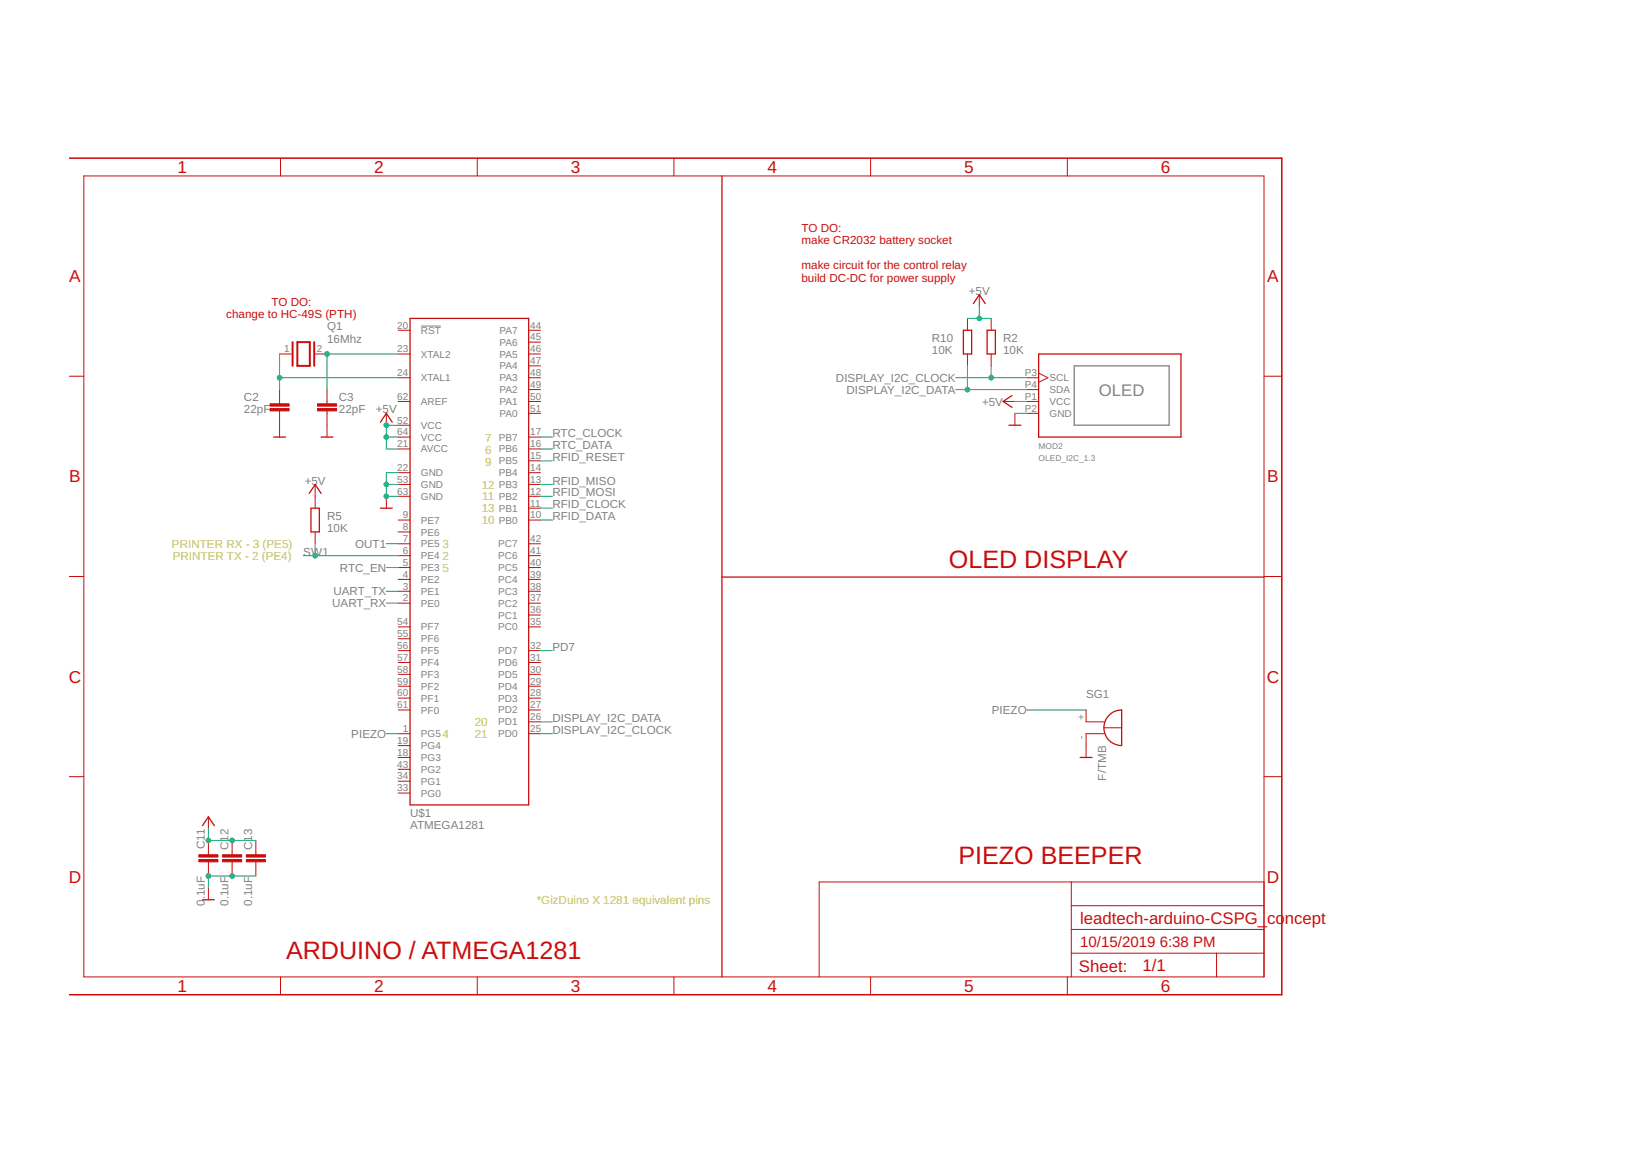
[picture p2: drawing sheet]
<svg xmlns="http://www.w3.org/2000/svg" width="297mm" height="210mm" viewBox="0 0 297 210" stroke-linecap="round" stroke-linejoin="round" font-family="sans-serif">
<path d="M195.5 66.5h17.3v10.8h-17.3z" fill="none" stroke="#808080" stroke-width=".23"/>
<path d="M76.6 59.3h3.6" fill="none" stroke="#808080" stroke-width=".18"/>
<g fill="none" stroke="#c90d0c" stroke-width=".23">
<path d="M131.4 32v145.7M74.6 57.9h21.6v88.5h-21.6zM177.2 55.2l1-1.6 1.1 1.6M49.8 79.5h2.2M58.4 79.5h2.2M69.2 76.8l1.1-1.6 1.1 1.6M175.3 60.1h1.5v4.3h-1.5zM179.7 60.1h1.5v4.3h-1.5zM183.6 77.3h2.2M184.2 71.9l-1.6 1.1 1.6 1.1M189 64.4h25.9v15.1h-25.9zM56.3 89.7l1.1-1.6 1 1.6"/>
<path d="M56.6 92.4h1.5v4.4h-1.5zM69.2 92.4h2.2M131.4 105h98.7M196.6 137.8h2.2M201.9 130.1a3.1 3.1 0 0 1 2.3-1v6.5a3.2 3.2 0 0 1-3-2 3.2 3.2 0 0 1 .7-3.5zM36.9 150.2l1-1.6 1.1 1.6M36.9 163.7h2.1"/>
</g>
<g fill="none" stroke="#c90d0c" stroke-width=".18">
<path d="M15.3 32h214.8v145.7h-214.8zM51.1 28.8v3.2M86.9 28.8v3.2M122.7 28.8v3.2M158.5 28.8v3.2M194.3 28.8v3.2M176.1 57.9v2.2M178.2 53.6v2.2M180.4 57.9v2.2M12.6 68.4h2.7M50.9 64.4h2.1M50.9 70.9v2.5"/>
<path d="M50.9 74.7v4.8M57.4 64.4h2.1M59.5 70.9v2.5M59.5 74.7v4.8M70.3 75.2v2.1M72.5 79.5h2.1M72.5 60.1h2.1M72.5 77.3h2.1M72.5 64.4h2.1M72.5 68.7h2.1M72.5 73h2.1M96.2 79.5h2.2"/>
<path d="M96.2 60.1h2.2M96.2 64.4h2.2M96.2 68.7h2.2M96.2 73h2.2M96.2 70.9h2.2M96.2 66.5h2.2M96.2 62.2h2.2M96.2 75.2h2.2M176.1 64.4v2.1M180.4 64.4v2.1M182.6 73h2.1M184.7 75.2v2.1"/>
<path d="M186.9 68.7h2.1M186.9 73h2.1M186.9 70.9h2.1M186.9 75.2h2.1M189 67.9l1.7 .8-1.7 .9M230.1 68.4h3.2M57.4 88.1v4.3M57.4 96.8v2.1M70.3 90.3v2.1M72.5 98.9h2.1M72.5 96.8h2.1M72.5 94.6h2.1"/>
<path d="M72.5 90.3h2.1M72.5 88.1h2.1M72.5 86h2.1M72.5 81.7h2.1M96.2 98.9h2.2M96.2 94.6h2.2M96.2 92.4h2.2M96.2 90.3h2.2M96.2 88.1h2.2M96.2 86h2.2M96.2 83.8h2.2M96.2 81.7h2.2"/>
<path d="M12.6 104.9h2.7M72.5 109.7h2.1M72.5 107.5h2.1M72.5 105.4h2.1M72.5 103.2h2.1M72.5 101.1h2.1M72.5 118.3h2.1M72.5 114h2.1M72.5 116.2h2.1M96.2 109.7h2.2M96.2 107.5h2.2M96.2 105.4h2.2"/>
<path d="M96.2 103.2h2.2M96.2 101.1h2.2M96.2 118.3h2.2M96.2 114h2.2M96.2 111.9h2.2M230.1 104.9h3.2M72.5 133.5h2.1M72.5 137.8h2.1M72.5 135.6h2.1M72.5 129.1h2.1M72.5 127h2.1M72.5 124.8h2.1"/>
<path d="M72.5 122.7h2.1M72.5 120.5h2.1M72.5 139.9h2.1M96.2 133.5h2.2M96.2 131.3h2.2M96.2 129.1h2.2M96.2 127h2.2M96.2 124.8h2.2M96.2 122.7h2.2M96.2 120.5h2.2M197.7 129.1v2.2h3.3M200.9 132.4h3.3"/>
<path d="M201 133.5h-3.3v4.3M12.6 141.3h2.7M37.9 148.6v2.1M37.9 152.9v2.6M37.9 156.8v2.5M42.2 152.9v2.6M42.2 156.8v2.5M46.6 152.9v2.6M46.6 156.8v2.5M72.5 144.3h2.1M72.5 142.1h2.1M230.1 141.3h3.2"/>
<path d="M37.9 161.5v2.2M51.1 177.7v3.2M86.9 177.7v3.2M122.7 177.7v3.2M158.5 177.7v3.2M194.3 177.7v3.2M195 173.4h35.1M195 160.4v17.3M195 169.1h35.1M195 164.7h35.1M221.4 173.4v4.3M230.1 160.4h-81v17.3"/>
</g>
<path d="M53.3 62.2v4.3M54.1 62.2h2.3v4.3h-2.3zM57.2 62.2v4.3" fill="none" stroke="#c90d0c" stroke-width=".36"/>
<g fill="#c90d0c" stroke="#c90d0c" stroke-width=".18">
<path d="M49.1 74.3h3.5v.4h-3.5z"/>
<path d="M49.1 73.4h3.5v.5h-3.5z"/>
<path d="M57.8 73.4h3.5v.5h-3.5z"/>
<path d="M57.8 74.3h3.5v.4h-3.5z"/>
<path d="M36.2 156.3h3.5v.5h-3.5z"/>
<path d="M36.2 155.5h3.5v.4h-3.5z"/>
<path d="M40.5 156.3h3.5v.5h-3.5z"/>
<path d="M40.5 155.5h3.5v.4h-3.5z"/>
<path d="M44.8 156.3h3.5v.5h-3.5z"/>
<path d="M44.8 155.5h3.5v.4h-3.5z"/>
</g>
<path d="M12.7 28.8h220.6v152.1h-220.7" fill="none" stroke="#c90d0c" stroke-width=".28"/>
<g fill="none" stroke="#0dab76" stroke-width=".18">
<path d="M176.1 57.9h4.3M178.2 55.8v2.1M50.9 68.7h21.6M50.9 64.4v6.5M70.3 79.5h2.2M72.5 77.3h-2.2v4.4h2.2M72.5 64.4h-13v6.5M98.4 79.5h2.1M173.9 68.7h13M173.9 70.9h13M176.1 66.5v4.4M180.4 66.5v2.2"/>
<path d="M184.7 75.2h2.2M184.7 73h2.2M57.4 98.9v2.2M70.3 88.1h2.2M70.3 98.9h2.2M72.5 86h-2.2v4.3h2.2M98.4 90.3h2.1M98.4 88.1h2.1M98.4 81.7h2.1M98.4 92.4h2.1M98.4 83.8h2.1M98.4 94.6h2.1"/>
<path d="M55.2 101.1h17.3M70.3 109.7h2.2M70.3 107.5h2.2M70.3 103.2h2.2M98.4 118.3h2.1M70.3 133.5h2.2M98.4 133.5h2.1M98.4 131.3h2.1M186.9 129.1h10.8M37.9 150.7v2.2h8.7M46.6 159.3h-8.7v2.2"/>
</g>
<g fill="#0dab76" stroke="#0dab76" stroke-width=".18">
<circle cx="70.3" cy="90.3" r=".42"/>
<circle cx="70.3" cy="88.1" r=".42"/>
<circle cx="42.2" cy="159.3" r=".42"/>
<circle cx="37.9" cy="159.3" r=".42"/>
<circle cx="70.3" cy="77.3" r=".42"/>
<circle cx="70.3" cy="79.5" r=".42"/>
<circle cx="37.9" cy="152.9" r=".42"/>
<circle cx="42.2" cy="152.9" r=".42"/>
<circle cx="178.2" cy="57.9" r=".42"/>
<circle cx="59.5" cy="64.4" r=".42"/>
<circle cx="50.9" cy="68.7" r=".42"/>
<circle cx="57.4" cy="101.1" r=".42"/>
<circle cx="180.4" cy="68.7" r=".42"/>
<circle cx="176.1" cy="70.9" r=".42"/>
</g>
<g font-size="4.6" fill="#c90d0c">
<text x="172.7" y="103.2">OLED DISPLAY</text>
<text x="174.4" y="157.2">PIEZO BEEPER</text>
<text x="52.1" y="174.5">ARDUINO / ATMEGA1281</text>
</g>
<g font-size="3.1" fill="#c90d0c">
<text x="32.3" y="31.5">1</text>
<text x="68.1" y="31.5">2</text>
<text x="103.9" y="31.5">3</text>
<text x="139.7" y="31.5">4</text>
<text x="175.5" y="31.5">5</text>
<text x="211.3" y="31.5">6</text>
<text x="12.6" y="51.3">A</text>
<text x="230.6" y="51.3">A</text>
<text x="12.6" y="87.7">B</text>
<text x="230.6" y="87.7">B</text>
<text x="12.5" y="124.2">C</text>
<text x="230.6" y="124.2">C</text>
<text x="12.5" y="160.6">D</text>
<text x="230.6" y="160.6">D</text>
<text x="32.3" y="180.4">1</text>
<text x="68.1" y="180.4">2</text>
<text x="103.9" y="180.4">3</text>
<text x="139.7" y="180.4">4</text>
<text x="175.5" y="180.4">5</text>
<text x="211.3" y="180.4">6</text>
</g>
<text font-size="3" fill="#808080" x="200" y="71.9">OLED</text>
<g font-size="3" fill="#c90d0c">
<text x="196.6" y="168">leadtech-arduino-CSPG_</text>
<text x="230.6" y="168">co</text>
<text x="233.9" y="168">ncept</text>
<text x="196.4" y="176.7">Sheet:</text>
<text x="207.9" y="176.6">1/1</text>
</g>
<g font-size="2.7" fill="#c90d0c">
<text x="196.6" y="172.3">10/15/2019</text>
<text x="211.1" y="172.3">6:38 PM</text>
</g>
<g font-size="2.1" fill="#c90d0c">
<text x="145.9" y="42.1">TO DO:</text>
<text x="145.9" y="44.4">make CR2032 battery socket</text>
<text x="145.9" y="48.9">make circuit for the control relay</text>
<text x="145.9" y="51.2">build DC-DC for power supply</text>
<text x="41.2" y="57.9">change to HC-49S (PTH)</text>
<text x="49.4" y="55.6">TO DO:</text>
</g>
<g font-size="2.1" fill="#808080">
<text x="176.3" y="53.6">+5</text>
<text x="178.8" y="53.6">V</text>
<text x="59.5" y="62.4">16Mhz</text>
<text x="59.5" y="60.1">Q1</text>
<text x="169.6" y="64.4">10K</text>
<text x="169.6" y="62.2">R10</text>
<text x="182.6" y="64.4">10K</text>
<text x="182.6" y="62.2">R2</text>
<text x="152.2" y="69.4">DISPLAY_I2C_CLOCK</text>
<text x="154.1" y="71.6">DISPLAY_I2C_DATA</text>
<text x="44.4" y="75.2">22pF</text>
<text x="44.4" y="73">C2</text>
<text x="61.7" y="75.2">22pF</text>
<text x="61.7" y="73">C3</text>
<text x="68.4" y="75.2">+5V</text>
<text x="178.7" y="73.8">+5V</text>
<text x="100.5" y="81.7">RTC_DATA</text>
<text x="100.5" y="79.5">RTC_CLOCK</text>
<text x="100.5" y="83.8">RFID_RESET</text>
<text x="55.5" y="88.1">+5</text>
<text x="57.9" y="88.1">V</text>
<text x="100.5" y="88.1">RFID_MISO</text>
<text x="59.5" y="94.6">R5</text>
<text x="100.5" y="92.4">RFID_CLOCK</text>
<text x="100.5" y="90.3">RFID_MOSI</text>
<text x="100.5" y="94.6">RFID_DATA</text>
<text x="55.2" y="101.1">SW1</text>
<text x="59.5" y="96.8">10K</text>
<text x="64.6" y="99.7">OUT1</text>
<text x="61.9" y="104">RTC_EN</text>
<text x="60.5" y="110.5">UART_RX</text>
<text x="60.7" y="108.3">UART_TX</text>
<text x="100.5" y="118.3">PD7</text>
<text x="100.5" y="131.3">DISPLAY_I2C_DATA</text>
<text x="180.5" y="129.9">PIEZO</text>
<text x="197.7" y="127">SG1</text>
<text x="63.9" y="134.2">PIEZO</text>
<text x="100.5" y="133.5">DISPLAY_I2C_CLOCK</text>
<text x="201.3" y="142" transform="rotate(-90 201.3 142)">F/TMB</text>
<text x="74.6" y="148.6">U$1</text>
<text x="37.3" y="154.5" transform="rotate(-90 37.3 154.5)">C11</text>
<text x="41.6" y="154.6" transform="rotate(-90 41.6 154.6)">C12</text>
<text x="45.9" y="154.6" transform="rotate(-90 45.9 154.6)">C13</text>
<text x="74.6" y="150.7">ATMEGA1281</text>
<text x="37.3" y="164.8" transform="rotate(-90 37.3 164.8)">0</text>
<text x="37.3" y="163.6" transform="rotate(-90 37.3 163.6)">.1uF</text>
<text x="41.6" y="164.8" transform="rotate(-90 41.6 164.8)">0.1uF</text>
<text x="45.9" y="164.8" transform="rotate(-90 45.9 164.8)">0.1uF</text>
</g>
<g font-size="2.1" fill="#c8c832">
<text x="88.3" y="80.5">7</text>
<text x="88.3" y="82.6">6</text>
<text x="87.7" y="88.9">12</text>
<text x="88.3" y="84.8">9</text>
<text x="87.7" y="93.2">13</text>
<text x="87.7" y="95.3">10</text>
<text x="87.8" y="91">11</text>
<text x="31.3" y="99.7">PRINTER RX - 3 (PE5)</text>
<text x="31.4" y="101.8">PRINTER TX - 2 (PE4)</text>
<text x="80.5" y="101.8">2</text>
<text x="80.5" y="99.7">3</text>
<text x="80.5" y="104">5</text>
<text x="80.5" y="134.2">4</text>
<text x="86.4" y="134.2">21</text>
<text x="86.4" y="132">20</text>
<text x="97.7" y="164.4">*GizDuino X 1281 equivalent pins</text>
</g>
<g font-size="1.8" fill="#808080">
<text x="72.3" y="59.8">20</text>
<text x="96.5" y="59.8">44</text>
<text x="51.7" y="64.1">1</text>
<text x="57.7" y="64.1">2</text>
<text x="72.3" y="64.1">23</text>
<text x="76.6" y="60.7">RST</text>
<text x="76.6" y="65">XTAL2</text>
<text x="90.9" y="60.7">PA7</text>
<text x="90.9" y="65">PA5</text>
<text x="90.9" y="62.9">PA6</text>
<text x="96.5" y="64.1">46</text>
<text x="96.5" y="61.9">45</text>
<text x="72.3" y="68.4">24</text>
<text x="76.6" y="69.4">XTAL1</text>
<text x="90.9" y="71.5">PA2</text>
<text x="90.9" y="69.3">PA3</text>
<text x="90.9" y="67.2">PA4</text>
<text x="96.5" y="70.6">49</text>
<text x="96.5" y="68.4">48</text>
<text x="96.5" y="66.2">47</text>
<text x="186.5" y="68.4">P3</text>
<text x="186.5" y="70.6">P4</text>
<text x="191" y="69.4">SCL</text>
<text x="191" y="71.5">SDA</text>
<text x="72.3" y="77">52</text>
<text x="72.3" y="72.7">62</text>
<text x="76.6" y="78">VCC</text>
<text x="76.6" y="73.7">AREF</text>
<text x="90.9" y="73.7">PA1</text>
<text x="90.9" y="75.8">PA0</text>
<text x="96.5" y="72.7">50</text>
<text x="96.5" y="74.9">51</text>
<text x="186.5" y="72.7">P1</text>
<text x="186.5" y="74.9">P2</text>
<text x="191" y="73.7">VCC</text>
<text x="191" y="75.8">GND</text>
<text x="72.3" y="79.2">64</text>
<text x="72.3" y="81.4">21</text>
<text x="76.6" y="80.1">VCC</text>
<text x="76.6" y="82.3">AVCC</text>
<text x="90.8" y="82.3">PB6</text>
<text x="90.8" y="80.1">PB7</text>
<text x="96.5" y="83.5">15</text>
<text x="96.5" y="81.4">16</text>
<text x="96.5" y="79.2">17</text>
<text x="72.3" y="85.7">22</text>
<text x="72.3" y="87.8">53</text>
<text x="72.3" y="90">63</text>
<text x="76.6" y="86.6">GND</text>
<text x="76.6" y="88.8">GND</text>
<text x="90.8" y="88.8">PB3</text>
<text x="90.8" y="86.6">PB4</text>
<text x="90.8" y="84.5">PB5</text>
<text x="96.5" y="90">12</text>
<text x="96.5" y="87.8">13</text>
<text x="96.5" y="85.7">14</text>
<text x="73.3" y="94.3">9</text>
<text x="76.6" y="95.2">PE7</text>
<text x="76.6" y="90.9">GND</text>
<text x="90.8" y="95.2">PB0</text>
<text x="90.8" y="93.1">PB1</text>
<text x="90.8" y="90.9">PB2</text>
<text x="96.5" y="94.3">10</text>
<text x="96.5" y="92.1">11</text>
<text x="73.3" y="100.8">6</text>
<text x="73.3" y="98.6">7</text>
<text x="73.3" y="96.5">8</text>
<text x="76.6" y="101.7">PE4</text>
<text x="76.6" y="99.6">PE5</text>
<text x="76.6" y="97.4">PE6</text>
<text x="90.7" y="101.7">PC6</text>
<text x="90.7" y="99.6">PC7</text>
<text x="96.5" y="100.8">41</text>
<text x="96.5" y="98.6">42</text>
<text x="73.3" y="107.2">3</text>
<text x="73.3" y="105.1">4</text>
<text x="73.3" y="102.9">5</text>
<text x="76.6" y="106">PE2</text>
<text x="76.6" y="103.9">PE3</text>
<text x="90.7" y="106">PC4</text>
<text x="90.7" y="103.9">PC5</text>
<text x="96.5" y="107.2">38</text>
<text x="96.5" y="105.1">39</text>
<text x="96.5" y="102.9">40</text>
<text x="72.3" y="113.7">54</text>
<text x="73.3" y="109.4">2</text>
<text x="76.6" y="110.4">PE0</text>
<text x="76.6" y="108.2">PE1</text>
<text x="90.7" y="112.5">PC1</text>
<text x="90.7" y="110.4">PC2</text>
<text x="90.7" y="108.2">PC3</text>
<text x="96.5" y="113.7">35</text>
<text x="96.5" y="111.6">36</text>
<text x="96.5" y="109.4">37</text>
<text x="72.3" y="118">56</text>
<text x="72.3" y="115.9">55</text>
<text x="76.6" y="119">PF5</text>
<text x="76.6" y="116.8">PF6</text>
<text x="76.6" y="114.7">PF7</text>
<text x="90.7" y="119">PD7</text>
<text x="90.7" y="114.7">PC0</text>
<text x="96.5" y="118">32</text>
<text x="72.3" y="124.5">59</text>
<text x="72.3" y="122.4">58</text>
<text x="72.3" y="120.2">57</text>
<text x="76.6" y="125.5">PF2</text>
<text x="76.6" y="123.3">PF3</text>
<text x="76.6" y="121.1">PF4</text>
<text x="90.7" y="125.5">PD4</text>
<text x="90.7" y="123.3">PD5</text>
<text x="90.7" y="121.1">PD6</text>
<text x="96.5" y="124.5">29</text>
<text x="96.5" y="122.4">30</text>
<text x="96.5" y="120.2">31</text>
<text x="72.3" y="128.8">61</text>
<text x="72.3" y="126.7">60</text>
<text x="76.6" y="129.8">PF0</text>
<text x="76.6" y="127.6">PF1</text>
<text x="90.7" y="131.9">PD1</text>
<text x="90.7" y="129.8">PD2</text>
<text x="90.7" y="127.6">PD3</text>
<text x="96.5" y="131">26</text>
<text x="96.5" y="128.8">27</text>
<text x="96.5" y="126.7">28</text>
<text x="197.4" y="131" transform="rotate(-90 197.4 131)">+</text>
<text x="72.3" y="137.5">18</text>
<text x="72.3" y="135.3">19</text>
<text x="73.3" y="133.1">1</text>
<text x="76.6" y="134.1">PG5</text>
<text x="76.6" y="136.3">PG4</text>
<text x="90.7" y="134.1">PD0</text>
<text x="96.5" y="133.1">25</text>
<text x="197.4" y="134.4" transform="rotate(-90 197.4 134.4)">-</text>
<text x="72.3" y="143.9">33</text>
<text x="72.3" y="141.8">34</text>
<text x="72.3" y="139.6">43</text>
<text x="76.6" y="138.4">PG3</text>
<text x="76.6" y="142.7">PG1</text>
<text x="76.6" y="140.6">PG2</text>
<text x="76.6" y="144.9">PG0</text>
</g>
<g font-size="1.5" fill="#808080">
<text x="189" y="83.8">OLED_I2C_1.3</text>
<text x="189" y="81.7">MOD2</text>
</g>
</svg>
